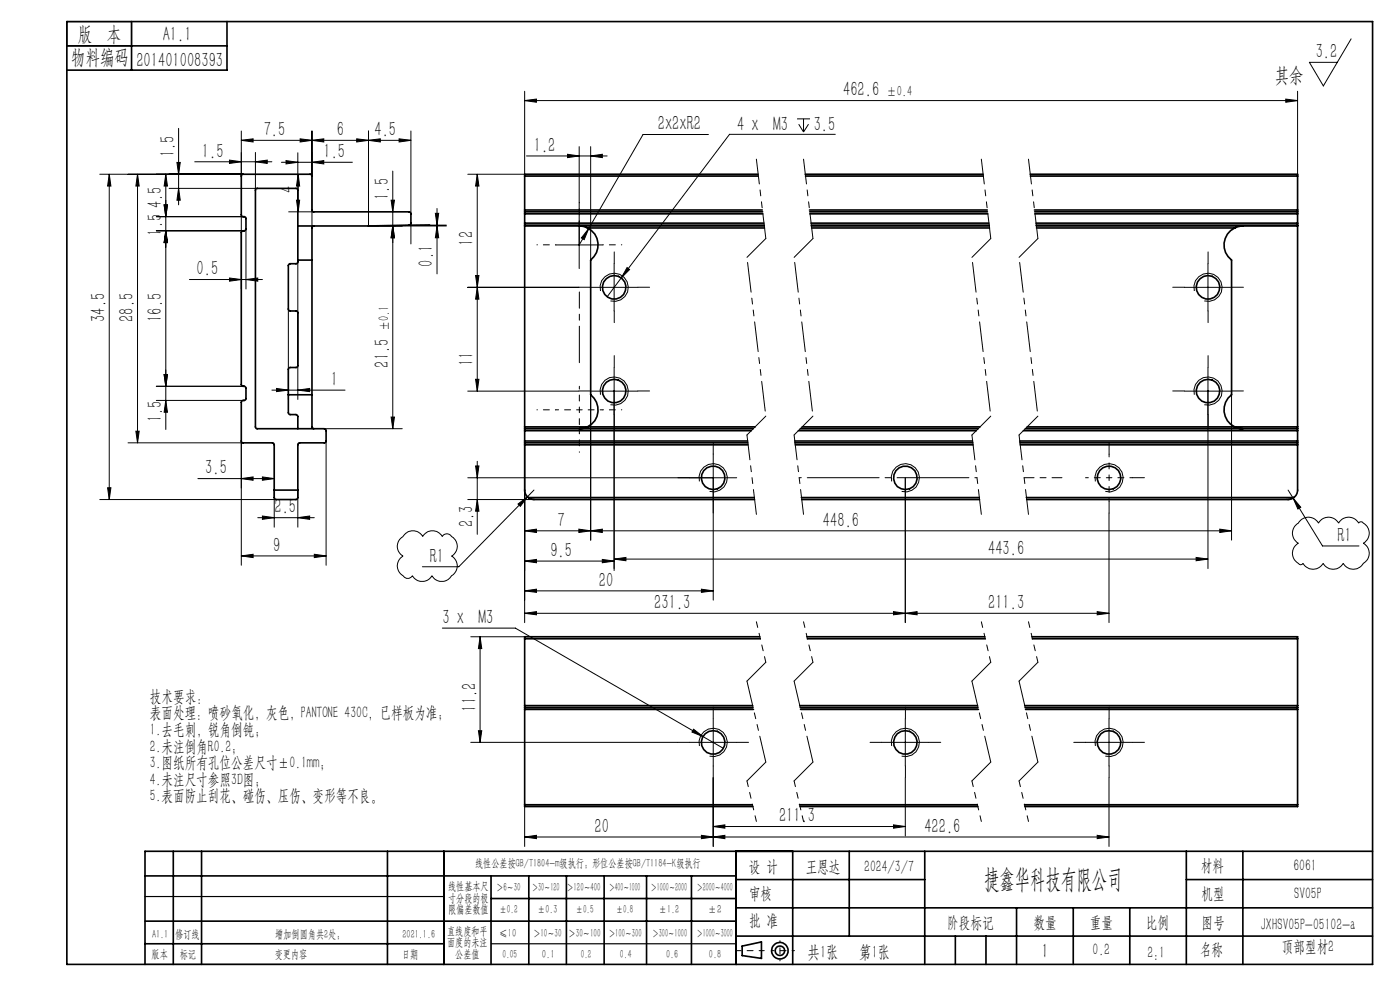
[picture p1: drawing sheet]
<svg xmlns="http://www.w3.org/2000/svg" width="297mm" height="210mm" viewBox="0 0 297 210" stroke-linecap="round" stroke-linejoin="round" font-family="sans-serif">
<g fill="none" stroke="#000" stroke-width=".21">
<path d="M111.3 19.4v18M275.3 19.4v18M286.6 8.2l-5.9 10-2.9-5h5.9M21.2 37h30.4M23.2 37l.3 2.5h-.7zM23.2 37v69M29.2 37l.3 2.5h-.7zM29.2 37v56.9M35.2 37l.3 2.5h-.7zM35.2 37v54.1M35.9 40h18.7M37.5 34.5h.7l-.3 2.5z"/>
<path d="M37.9 40l.3 2.5h-.7zM37.9 27.2v16.3M41.3 34.3h16.4M48.7 34l2.5 .3-2.5 .4zM51.2 29.8l2.5-.4v.7zM51.2 27.8v9.6M54.2 34.3l2.5-.3v.7zM54.2 32.3v8M59.7 34.4h15.1M60.7 34.1l2.5 .3-2.5 .4zM63.2 32.4v7.9M63.3 37v7.9"/>
<path d="M63.3 37l.3 2.5h-.7zM63.7 29.4l2.5 .4-2.5 .3zM66.2 29.8l2.5-.4v.7zM66.2 34.4l2.5-.3v.7zM66.2 27.8v20.6M75.7 29.4l2.5 .4-2.5 .3zM78.2 29.8l2.5-.4v.7zM78.2 27.8v20.1h16.5M83.3 36.3v54.6M84.7 29.4l2.5 .4-2.5 .3zM87.2 27.8v17.6M87.2 29.8h-36"/>
<path d="M99.2 37h12.1M101.2 37l.4 2.5h-.7zM101.2 37v46M111.3 21.3l2.5-.3v.7zM111.3 21.3h164M111.7 33.1h17.1M120.4 32.7l2.5 .4-2.5 .3zM122.9 31.1v25.9M125.3 33.1l2.5-.4v.7zM125.3 31.1v24.1M150.3 28.5h-13.9l-13.5 23.5M169.1 25.2h2.7"/>
<path d="M169.4 26.3l1.1 1.7M170.5 25.2v2.8M171.5 26.3l-1 1.7M177.2 28.5h-22.4l-23 30.4M272.8 21l2.5 .3-2.5 .4zM33.2 46h18.4M33.2 49h18.4M34.8 43.5h.7l-.3 2.5zM35.2 49l.3 2.5h-.7zM40.2 59.3h15.5M48.7 59l2.5 .3-2.5 .3zM51.2 45.5v15.8"/>
<path d="M52.2 59.3l2.5-.3v.6zM52.2 48.5v12.8M61.2 44.9h5.4M62.9 42.5h.7l-.3 2.4zM63.2 55.6v29.1M83 42.5h.7l-.4 2.4zM83.3 47.9l.4 2.5h-.7zM87.2 47.3v4.4M87.2 47.8h7.5M91.2 47.7l-4.4 .1M92.4 45.3h.7l-.4 2.5zM92.7 47.9l.4 2.5h-.7z"/>
<path d="M92.7 44.2v13.9M100.9 58.4h.7l-.4 2.6zM117.9 52h10M124.9 48.5l-1 2.3-.6-.3zM130.3 55.9v10.1M131.8 58.9l-3 4.1M133 56.8l.6 .4-1.8 1.7zM256.3 55.9v10.1M34.8 79.4h.7l-.3 2.5zM61.2 65.5v19.2M99.2 61h23.6M101.2 61l.4 2.5h-.7z"/>
<path d="M125.3 61h10M127.4 61.7a2.99 2.99 0 0 1 2.6-3.7 2.99 2.99 0 0 1 3.3 3.2 2.99 2.99 0 0 1-3.8 2.6M130.3 78v43M251.3 61h10M253.4 61.7a2.99 2.99 0 0 1 2.6-3.7 2.99 2.99 0 0 1 3.2 3.2 2.99 2.99 0 0 1-3.7 2.6M256.3 78v42.6M27.2 93.9h24.4M28.8 91.5h.7l-.3 2.4zM33.2 84.9h18.4M33.2 81.9h18.4M35.2 84.9l.3 2.5h-.7zM51.2 93.5v26.4"/>
<path d="M57.7 82.8h15.5M58.7 82.4l2.5 .4-2.5 .3zM63.2 82.8l2.5-.4v.7zM68.8 90.9h16.5M69.2 93.5v26.4M83 88.5h.7l-.4 2.4zM99.2 83h23.6M100.9 80.5h.7l-.4 2.5zM100.9 98.8h.7l-.4 2.5zM101.2 97.9v15.4M111.3 93.9v38.2M125.3 83h10"/>
<path d="M125.3 83.7v30.9M127.4 83.7a3 3 0 0 1 2.6-3.7 3 3 0 0 1 3.3 3.2 3 3 0 0 1-3.8 2.7M151.3 96.3v31M251.3 83h10M253.4 83.7a3 3 0 0 1 2.6-3.7 3 3 0 0 1 3.3 3.2 3 3 0 0 1-3.8 2.7M261.3 83.7v30.9M21.2 106h37.4M22.8 103.5h.7l-.3 2.5zM42 101.5h16.2M51.2 101.5l2.5-.3v.7zM51.2 117.9l2.5-.3v.7zM51.2 117.9h18"/>
<path d="M54.7 109.8h12M55.7 101.2l2.5 .3-2.5 .4zM55.7 109.5l2.5 .3-2.5 .4zM58.2 104v7.8M63.2 109.8l2.5-.3v.7zM63.2 104v7.8M66.7 117.6l2.5 .3-2.5 .4zM84.8 114.4l.5-.5a2.49 2.49 0 0 1 4.4-.1 2.4 2.4 0 0 1 4.1 0 1.11 1.11 0 0 1 2 0 2.37 2.37 0 0 1 0 4.2 2.47 2.47 0 0 1-.1 4.3 2.38 2.38 0 0 1-4-.2 2.4 2.4 0 0 1-4.2 0 1.25 1.25 0 0 1-2.2-.1 2.37 2.37 0 0 1 .2-4 2.36 2.36 0 0 1-.7-3.6zM99.2 106h14.1M99.2 101.3h57.1M101.2 106l.4 2.4h-.7zM109.9 106.9l2-1.5-1.5 2z"/>
<path d="M111.3 119l2.5-.3v.7zM111.3 112.6l2.5-.4v.8zM111.3 119h19M111.9 105.4l-14.6 14.8h-7.7M113.3 104l-1.4 1.4M122.8 112.2l2.5 .4-2.5 .4zM125.3 112.6l2.5-.4v.8zM127.8 118.7l2.5 .3-2.5 .4zM130.3 118.6l2.5-.4v.7zM130.3 118.6h126M148.4 102.1a3 3 0 0 1 2.6-3.8 3 3 0 0 1 3.3 3.3 3 3 0 0 1-3.8 2.6M189.2 102.1a2.99 2.99 0 0 1 2.6-3.7 2.99 2.99 0 0 1 3.2 3.2 2.99 2.99 0 0 1-3.7 2.6"/>
<path d="M192.1 101.3v30.8M232.4 102.1a2.99 2.99 0 0 1 2.6-3.7 2.99 2.99 0 0 1 3.2 3.2 2.99 2.99 0 0 1-3.7 2.6M235.3 108.9v23.2M253.8 118.2l2.5 .4-2.5 .3zM258.8 112.2l2.5 .4-2.5 .4zM261.3 112.6h-150M273.3 104l1 1.6M274.3 105.6l1.6 2-.6 .4zM274.3 105.6l6.3 10.2h7.7M274.5 105.5a2.05 2.05 0 0 1-1.7 .4M275.8 110.4a2.45 2.45 0 0 1 3.9 .6 2.43 2.43 0 0 1 4.3 0 2.4 2.4 0 0 1 4.2 0 .57 .57 0 0 1 1 0 2.43 2.43 0 0 1 0 4.2 2.53 2.53 0 0 1-.1 4.5 2.47 2.47 0 0 1-4.2-.2 2.43 2.43 0 0 1-4.2 0 2.46 2.46 0 0 1-4.3 0v.1a.69 .69 0 0 1-1.2-.2 2.41 2.41 0 0 1 .2-4.2 2.43 2.43 0 0 1 0-4.2zM93.8 133.2h15.5l44.2 25.5"/>
<path d="M99.9 135.1h11.4M101.8 135.1v22.4M101.8 135.1l.4 2.5h-.7zM111.3 125.3l2.5-.3v.7zM111.3 130.1l2.5-.4v.7zM111.3 125.3h40M148.8 125l2.5 .3-2.5 .4zM189.5 129.7l2.6 .4-2.6 .3zM192.1 130.1l2.5-.4v.7zM232.8 129.7l2.5 .4-2.5 .3zM235.3 130.1h-124M99.9 157.5h43.9"/>
<path d="M101.5 155h.7l-.4 2.5zM146.3 157.5h10M147.1 154.7l2 1.5-2.3-.9zM148.4 158.2a3 3 0 0 1 2.6-3.7 3 3 0 0 1 3.3 3.2 3 3 0 0 1-3.8 2.7M151.3 152.5v10M187 157.5h10.1M189.2 158.2a3 3 0 0 1 2.6-3.7 3 3 0 0 1 3.3 3.3 3 3 0 0 1-3.8 2.6M192.1 152.5v10M230.3 157.5h10M232.4 158.2a3 3 0 0 1 2.7-3.7 3 3 0 0 1 3.2 3.3 3 3 0 0 1-3.8 2.6M235.3 152.5v10M111.3 177.5l2.5-.3v.7z"/>
<path d="M111.3 170.7v8.9M111.3 177.5h124M148.8 177.2l2.5 .3-2.5 .4zM151.3 177.5l2.5-.3v.7zM151.3 175.3l2.5-.3v.7zM151.3 165v14.6M151.3 175.3h40.8M189.5 175l2.6 .3-2.6 .4zM192.1 165v12.3M232.8 177.2l2.5 .3-2.5 .4zM235.3 165v14.6"/>
</g>
<g fill="none" stroke="#000" stroke-width=".35">
<path d="M14.2 4.6h277v200h-277zM14.2 9.7h34M27.9 4.6v10.3M48.2 4.6v10.3h-34M111.3 37.4h49.6M111.3 37.4v7.1M160.8 37h-49.5v.4M170.8 37h37.8M170.9 37.4h37.7M218.5 37h56.8v.4M218.6 37.4h56.7M275.3 37.4v7.1"/>
<path d="M63.2 47.9h15l8.7-.1 .3-.4v-2.1l-.4-.4h-20.4l-.2-.3-.1-7.5-14.6-.1-.3 .3v8.3l.3 .4 .6 .1 .1 .2v2.3l-.3 .4-.6 .1-.1 .2v32.3l.1 .2 .6 .1 .3 .4v2.3l-.1 .2-.7 .2-.2 .3v8.3l.2 .3h6.4l.3 .2 .1 9.9M63.2 47.9l-.1-7.8h-8.8l-.1 50.5 .2 .3h14.4l.4 .4v2.3l-.3 .3h-5.3l-.4 .3v9.8M63.2 47.9v7.3M63.2 55.2l-.1 .6-1.6 .1-.3 .4v9.3l.4 .4h1.3l.3 .3v11.3l-.3 .4h-1.4l-.3 .3v5.4M63.2 55.2h3M66.2 55.2v28.5M66.6 47.9l-.3 .2-.1 .3v6.8M111.3 47.3v.5M111.3 44.9v.5M111.3 44.5v.4M111.3 47.9h50.8M111.3 44.9h50.5"/>
<path d="M111.3 47.3h50.8M111.3 47.8h50.8M111.3 45.4h50.5M111.3 44.5h50.4M111.3 45.4v1.9M111.3 47.8v42.7M122.9 47.9l1 .2 .7 .3M124.6 48.4a4 4 0 0 1 .7 6.8v28.5a4 4 0 0 1 1.4 4.5 4 4 0 0 1-3.8 2.7M124.6 48.4h37.6M171.7 44.5h37.7M171.8 44.9h37.7M171.8 45.4h37.7"/>
<path d="M172 47.3h37.8M172.1 47.9h37.8M172.1 47.8h37.7M172.2 48.4h37.7M219.5 44.5h55.8M219.5 44.9h55.8M219.5 45.4h55.8M219.8 47.3h55.5M219.8 47.8h55.5M219.9 47.9h55.4M219.9 48.4h42M261.9 48.4a4 4 0 0 0-.6 6.8v28.5a4 4 0 0 0-1.4 4.5 4 4 0 0 0 3.8 2.7"/>
<path d="M263.7 47.9l-1.1 .2-.7 .3M275.3 47.3v.5M275.3 44.9v.5M275.3 44.5v.4M275.3 45.4v1.9M275.3 47.8v42.7M61.2 83.7v4l.3 .2h1.3l.3 .2 .1 2.8M61.2 83.7h5M66.2 83.7v6.8l.1 .3 .3 .1M111.3 90.9v.5M111.3 93.5v.4M111.3 93.9v.5"/>
<path d="M111.3 94.4v9.6a2.08 2.08 0 0 0 .8 1.5M111.3 90.5v.4M111.3 93.9h47.3M111.3 90.9h48.5M111.3 91.4h48.1M111.3 93.5h47.3M111.3 90.5h48.9M111.3 94.4h47.4M111.3 91.4v2.1M168.6 93.5h37.7M168.6 93.9h37.8M168.7 94.4h37.7"/>
<path d="M169.4 91.4h37.7M169.8 90.9h37.7M170.2 90.5h37.7M216.3 93.5h59M216.4 93.9h58.9M216.4 94.4h58.9M217.1 91.4h58.2M217.5 90.9h57.8M217.9 90.5h57.4M275.3 90.9v.5M275.3 93.5v.4M275.3 93.9v.5"/>
<path d="M275.3 94.4v9.6a1.97 1.97 0 0 1-.8 1.5M275.3 90.5v.4M275.3 91.4v2.1M58.2 104v.6a1.23 1.23 0 0 0 .4 1.4h4.2a1.41 1.41 0 0 0 .4-1.6v-.4M58.2 104h5M112.1 105.5l1.2 .5h46.8M112.1 105.5h47.9M170 105.5h37.8M170.1 106h37.7M217.7 105.5h56.8M274.5 105.5l-1.2 .5h-55.5M111.3 135.5v14.2"/>
<path d="M111.3 135.5h50M161.2 135.1h-49.9v.4M171.2 135.1h37.7M171.3 135.5h37.7M218.9 135.1h56.4v.4M219 135.5h56.3M275.3 135.5v14.2M111.3 149.7v.4M111.3 150.1v.4M111.3 150.5v20.2M111.3 149.7h48.4M111.3 150.1h48.4"/>
<path d="M111.3 150.5h48.5M169.7 149.7h37.7M169.8 150.1h37.7M169.8 150.5h37.8M217.4 149.7h57.9M217.5 150.1h57.8M217.6 150.5h57.7M275.3 149.7v.4M275.3 150.1v.4M275.3 150.5v20.2M111.3 170.7v.4h48.4M111.3 170.7h48.3"/>
<path d="M169.6 170.7h37.7M169.7 171.1h37.7M217.3 170.7h58M275.3 170.7v.4h-57.9M30.8 195.4h125.4M30.8 185.8h125.4M36.8 180.6v24M42.8 180.6v24M82.2 180.6v24M94.2 180.6v24M104.2 185.8v18.8M104.2 190.6h52"/>
<path d="M112.2 185.8v18.8M120.2 185.8v18.8M128.2 185.8v18.8M137.2 185.8v18.8M146.7 185.8v18.8M156.2 180.6v24M156.2 186.6h40M156.2 198.6h135M156.2 192.6h135M168.2 180.6v24M180.2 180.6v18M196.2 180.6v24"/>
<path d="M202.7 198.6v6M209.2 198.6v6M215.7 192.6v12M227.7 192.6v12M239.7 192.6v12M251.7 186.6h39.5M251.7 180.6v24M263.7 180.6v24M291.2 180.6h-260.4v24M30.8 200.2h63.4M157.4 200.7l4.1-.9v3.5l-4.1-.6z"/>
<circle cx="130.3" cy="61" r="2.5"/>
<circle cx="256.3" cy="61" r="2.5"/>
<circle cx="130.3" cy="83" r="2.5"/>
<circle cx="256.3" cy="83" r="2.5"/>
<circle cx="151.3" cy="101.3" r="2.5"/>
<circle cx="192.1" cy="101.4" r="2.49"/>
<circle cx="235.3" cy="101.4" r="2.5"/>
<circle cx="151.3" cy="157.5" r="2.51"/>
<circle cx="192.1" cy="157.5" r="2.5"/>
<circle cx="235.3" cy="157.5" r="2.51"/>
<circle cx="165.5" cy="201.7" r="1.74"/>
<circle cx="165.5" cy="201.7" r="1"/>
</g>
<path d="M160.5 33.8l2 16.8M170.5 33.8l2 16.8M208.2 33.8l2 16.8M218.2 33.8l2 16.8M158.5 92.3l2 16.8M168.5 92.3l2 16.8M206.2 92.3l2 16.8M216.2 92.3l2 16.8" fill="none" stroke="#000" stroke-width=".21" stroke-dasharray="6.3 1.3 1.3 1.3 1.3 1.3" stroke-dashoffset="1"/>
<g fill="none" stroke="#000" stroke-width=".21" stroke-dasharray="6.3 1.3 1.3 1.3 1.3 1.3">
<path d="M162.5 50.6l-4 4M172.5 50.6l-4 4M210.2 50.6l-4 4M220.2 50.6l-4 4M162.5 88.3l-4 4M172.5 88.3l-4 4M210.2 88.3l-4 4M220.2 88.3l-4 4M162.5 140.5l-4 4M172.5 140.5l-4 4M210.2 140.5l-4 4M220.2 140.5l-4 4"/>
<path d="M162.5 161.7l-4 4M172.5 161.7l-4 4M210.2 161.7l-4 4M220.2 161.7l-4 4"/>
</g>
<path d="M158.5 54.6l4 33.7M168.5 54.6l4 33.7M206.2 54.6l4 33.7M216.2 54.6l4 33.7" fill="none" stroke="#000" stroke-width=".21" stroke-dasharray="6.3 1.3 1.3 1.3 1.3 1.3" stroke-dashoffset="-1.1"/>
<path d="M160.5 131.9l2 8.6M170.5 131.9l2 8.6M208.2 131.9l2 8.6M218.2 131.9l2 8.6M158.5 165.7l2 8.5M168.5 165.7l2 8.5M206.2 165.7l2 8.5M216.2 165.7l2 8.5" fill="none" stroke="#000" stroke-width=".21" stroke-dasharray="6.3 1.3 1.3 1.3 1.3 1.3" stroke-dashoffset="5.1"/>
<path d="M158.5 144.5l4 17.2M168.5 144.5l4 17.2M206.2 144.5l4 17.2M216.2 144.5l4 17.2" fill="none" stroke="#000" stroke-width=".21" stroke-dasharray="6.3 1.3 1.3 1.3 1.3 1.3" stroke-dashoffset=".7"/>
<path d="M162.1 201.7h-6" fill="none" stroke="#000" stroke-width=".21" stroke-dasharray="15.2 1.3 1.3 1.3" stroke-dashoffset="14.1"/>
<path d="M168.5 201.7h-4.8" fill="none" stroke="#000" stroke-width=".21" stroke-dasharray="15.2 1.3 1.3 1.3" stroke-dashoffset="14.7"/>
<path d="M165.5 199.6v4.2" fill="none" stroke="#000" stroke-width=".21" stroke-dasharray="15.2 1.3 1.3 1.3" stroke-dashoffset="15"/>
<path d="M14.2 4.6h13.7v5.1h-13.7zM30.8 190.2h63.4M30.8 204.6h63.4M104.2 200.2h52" fill="none" stroke="#000" stroke-width=".25"/>
<g fill="none" stroke="#000" stroke-width=".21" stroke-dasharray="15.2 1.3 1.3 1.3">
<path d="M130.3 55.9v-2.5M256.3 55.9v-2.5M125.3 60.9h-2.5M130.3 65.9v2.5M130.3 77.9v-2.5M135.3 60.9h2.5M251.3 60.9h-2.5M256.3 77.9v-2.5M256.3 65.9v2.5M261.3 60.9h2.5M125.3 82.9h-2.5M130.3 87.9v2.5"/>
<path d="M135.3 82.9h2.5M151.3 96.3v-2.5M235.3 96.3v-2.5M251.3 82.9h-2.5M256.3 87.9v2.5M261.3 82.9h2.5M146.3 101.3h-2.5M151.3 106.3v2.5M235.3 106.3v2.5M240.3 101.3h2.5M146.3 157.5h-2.5M151.3 152.5v-2.5"/>
<path d="M156.3 157.5h2.5M187.1 157.5h-2.5M192.1 152.5v-2.5M197.1 157.5h2.5M230.3 157.5h-2.5M235.3 152.5v-2.5M240.3 157.5h2.5M151.3 162.5v2.5M192.1 162.5v2.5M235.3 162.5v2.5"/>
</g>
<path d="M169.5 101.3h37.8" fill="none" stroke="#000" stroke-width=".21" stroke-dasharray="15.2 1.3 1.3 1.3" stroke-dashoffset="-1.7"/>
<path d="M122.9 86.9v-5M122.9 86.9h-5M122.9 86.9v5M122.9 86.9h5M235.3 101.3v-5M235.3 101.3h-5M235.3 101.3v5M235.3 101.3h5" fill="none" stroke="#000" stroke-width=".21" stroke-dasharray="15.2 1.3 1.3 1.3" stroke-dashoffset="14.6"/>
<path d="M217.3 101.3h8" fill="none" stroke="#000" stroke-width=".21" stroke-dasharray="15.2 1.3 1.3 1.3" stroke-dashoffset="13.1"/>
<path d="M117.9 51.9h-4M122.9 46.9v-4M127.9 51.9h4M117.9 86.9h-4M122.9 91.9v4M127.9 86.9h4" fill="none" stroke="#000" stroke-width=".21" stroke-dasharray="15.2 1.3 1.3 1.3" stroke-dashoffset="15.1"/>
<path d="M122.9 76.9v-15" fill="none" stroke="#000" stroke-width=".21" stroke-dasharray="15.2 1.3 1.3 1.3" stroke-dashoffset="7.5"/>
<g fill="#000">
<path d="M54.2 34.3l2.5-.3v.7zM48.7 34l2.5 .3-2.5 .4zM66.7 117.6l2.5 .3-2.5 .4zM51.2 117.9l2.5-.3v.7zM189.5 175l2.6 .3-2.6 .4zM151.3 175.3l2.5-.3v.7z"/>
<path d="M60.7 34.1l2.5 .3-2.5 .4zM66.2 34.4l2.5-.3v.7zM58.7 82.4l2.5 .4-2.5 .3zM63.2 82.8l2.5-.4v.7z"/>
<path d="M63.7 29.4l2.5 .4-2.5 .3zM51.2 29.8l2.5-.4v.7zM52.2 59.3l2.5-.3v.6zM48.7 59l2.5 .3-2.5 .3zM55.7 101.2l2.5 .3-2.5 .4zM51.2 101.5l2.5-.3v.7zM63.2 109.8l2.5-.3v.7zM55.7 109.5l2.5 .3-2.5 .4zM75.7 29.4l2.5 .4-2.5 .3zM66.2 29.8l2.5-.4v.7z"/>
<path d="M84.7 29.4l2.5 .4-2.5 .3zM78.2 29.8l2.5-.4v.7zM258.8 112.2l2.5 .4-2.5 .4zM125.3 112.6l2.5-.4v.8z"/>
<path d="M111.3 21.3l2.5-.3v.7zM272.8 21l2.5 .3-2.5 .4z"/>
<path d="M120.4 32.7l2.5 .4-2.5 .3zM125.3 33.1l2.5-.4v.7z"/>
<path d="M34.8 43.5h.7l-.3 2.5zM35.2 49l.3 2.5h-.7zM35.2 49l.3 2.5h-.7zM34.8 79.4h.7l-.3 2.5zM83.3 47.9l.4 2.5h-.7zM83 88.5h.7l-.4 2.4zM100.9 98.8h.7l-.4 2.5zM101.2 106l.4 2.4h-.7z"/>
<path d="M62.9 42.5h.7l-.3 2.4zM63.3 37l.3 2.5h-.7zM83.3 47.9l.4 2.5h-.7zM83 42.5h.7l-.4 2.4z"/>
<path d="M92.4 45.3h.7l-.4 2.5zM92.7 47.9l.4 2.5h-.7z"/>
<path d="M133 56.8l-1.2 2.1 1.8-1.7zM124.9 48.5l-1.6 2 .6 .3zM192.1 130.1l2.5-.4v.7zM232.8 129.7l2.5 .4-2.5 .3zM109.9 106.9l.5 .5 1.5-2zM274.3 105.6l1 2.4 .6-.4zM147.1 154.7l-.3 .6 2.3 .9z"/>
<path d="M28.8 91.5h.7l-.3 2.4zM29.2 37l.3 2.5h-.7zM37.9 40l.3 2.5h-.7zM37.5 34.5h.7l-.3 2.5zM34.8 43.5h.7l-.3 2.5zM35.2 37l.3 2.5h-.7zM35.2 84.9l.3 2.5h-.7zM34.8 79.4h.7l-.3 2.5zM22.8 103.5h.7l-.3 2.5zM23.2 37l.3 2.5h-.7zM100.9 80.5h.7l-.4 2.5zM101.2 61l.4 2.5h-.7zM100.9 58.4h.7l-.4 2.6zM101.2 37l.4 2.5h-.7z"/>
<path d="M127.8 118.7l2.5 .3-2.5 .4zM111.3 119l2.5-.3v.7zM122.8 112.2l2.5 .4-2.5 .4zM111.3 112.6l2.5-.4v.8z"/>
<path d="M130.3 118.6l2.5-.4v.7zM253.8 118.2l2.5 .4-2.5 .3z"/>
<path d="M148.8 125l2.5 .3-2.5 .4zM111.3 125.3l2.5-.3v.7zM189.5 129.7l2.6 .4-2.6 .3zM111.3 130.1l2.5-.4v.7z"/>
<path d="M101.5 155h.7l-.4 2.5zM101.8 135.1l.4 2.5h-.7z"/>
<path d="M148.8 177.2l2.5 .3-2.5 .4zM111.3 177.5l2.5-.3v.7z"/>
<path d="M151.3 177.5l2.5-.3v.7zM232.8 177.2l2.5 .3-2.5 .4z"/>
</g>
<text font-size="5.6" x="208.8" y="188.3">捷鑫华科技有限公司</text>
<g font-size="4.4">
<text x="16.5" y="8.6">版 本</text>
<text x="34.5" y="8.6">A1.1</text>
<text x="15.1" y="13.7">物料编码</text>
<text x="28.9" y="14.2">201401008393</text>
<text x="270.5" y="17.3">其余</text>
<text x="279.1" y="12.3">3.2</text>
<text x="178.9" y="20.5">462.6</text>
<text x="55.9" y="28.9">7.5</text>
<text x="71.5" y="28.9">6</text>
<text x="79.4" y="28.9">4.5</text>
<text x="139.6" y="27.6">2x2xR2</text>
<text x="156.4" y="27.8">4 x M3</text>
<text x="172.6" y="27.8">3.5</text>
<text x="37" y="33.3" transform="rotate(-90 37 33.3)">1.5</text>
<text x="42.8" y="33.4">1.5</text>
<text x="68.6" y="33.5">1.5</text>
<text x="113.3" y="32.2">1.2</text>
<text x="62.4" y="40.9" transform="rotate(-90 62.4 40.9)">4</text>
<text x="34.3" y="44.1" transform="rotate(-90 34.3 44.1)">4.5</text>
<text x="82.5" y="42.4" transform="rotate(-90 82.5 42.4)">1.5</text>
<text x="34.3" y="50" transform="rotate(-90 34.3 50)">1.5</text>
<text x="100.4" y="52.1" transform="rotate(-90 100.4 52.1)">12</text>
<text x="41.7" y="58.4">0.5</text>
<text x="91.8" y="56.5" transform="rotate(-90 91.8 56.5)">0.1</text>
<text x="22.3" y="68.3" transform="rotate(-90 22.3 68.3)">34.5</text>
<text x="28.3" y="68.3" transform="rotate(-90 28.3 68.3)">28.5</text>
<text x="34.3" y="68.3" transform="rotate(-90 34.3 68.3)">16.5</text>
<text x="82.5" y="78" transform="rotate(-90 82.5 78)">21.5</text>
<text x="100.4" y="77.6" transform="rotate(-90 100.4 77.6)">11</text>
<text x="70.2" y="81.8">1</text>
<text x="34.3" y="89.6" transform="rotate(-90 34.3 89.6)">1.5</text>
<text x="43.5" y="100.6">3.5</text>
<text x="58.2" y="108.9">2.5</text>
<text x="100.4" y="111.8" transform="rotate(-90 100.4 111.8)">2.3</text>
<text x="118.3" y="111.7">7</text>
<text x="174.6" y="111.7">448.6</text>
<text x="58" y="117">9</text>
<text x="91.2" y="119.3">R1</text>
<text x="116.8" y="118.1">9.5</text>
<text x="209.6" y="117.7">443.6</text>
<text x="283.7" y="114.9">R1</text>
<text x="127" y="124.4">20</text>
<text x="138.8" y="129.2">231.3</text>
<text x="209.6" y="129.2">211.3</text>
<text x="93.9" y="132.4">3 x M3</text>
<text x="101" y="150.9" transform="rotate(-90 101 150.9)">11.2</text>
<text x="126.2" y="176.7">20</text>
<text x="165.3" y="174.4">211.3</text>
<text x="196.1" y="176.7">422.6</text>
<text x="221" y="203.2">1</text>
</g>
<g font-size="3.8">
<text x="171.3" y="203.2">共1张</text>
<text x="182.3" y="203.2">第1张</text>
</g>
<g font-size="3.5">
<text x="31.8" y="148.8">技术要求：</text>
<text x="31.8" y="152.4">表面处理：喷砂氧化，灰色，PANTONE 430C，已样板为准；</text>
<text x="31.8" y="155.9">1.去毛刺，锐角倒钝；</text>
<text x="31.8" y="159.4">2.未注倒角R0.2；</text>
<text x="31.8" y="163">3.图纸所有孔位公差尺寸±0.1mm；</text>
<text x="31.8" y="166.5">4.未注尺寸参照3D图；</text>
<text x="31.8" y="170">5.表面防止刮花、碰伤、压伤、变形等不良。</text>
<text x="158.9" y="184.9">设 计</text>
<text x="170.9" y="184.9">王恩达</text>
<text x="183.4" y="184.9">2024/3/7</text>
<text x="254.7" y="184.7">材料</text>
<text x="274.4" y="184.7">6061</text>
<text x="158.9" y="190.8">审核</text>
<text x="254.9" y="190.7">机型</text>
<text x="274.6" y="190.8">SV05P</text>
<text x="158.9" y="196.5">批 准</text>
<text x="200.9" y="196.9">阶段标记</text>
<text x="219.3" y="196.9">数量</text>
<text x="231.2" y="196.9">重量</text>
<text x="243.1" y="196.9">比例</text>
<text x="254.9" y="196.9">图号</text>
<text x="267.4" y="197.3">JXHSV05P-05102-a</text>
<text x="231.8" y="202.5">0.2</text>
<text x="243.4" y="203.2">2:1</text>
<text x="254.5" y="202.5">名称</text>
<text x="271.9" y="201.8">顶部型材2</text>
</g>
<g font-size="3.1">
<text x="188.1" y="20.5">±0.4</text>
<text x="82.5" y="70.3" transform="rotate(-90 82.5 70.3)">±0.1</text>
</g>
<g font-size="2.5">
<text x="100.8" y="184">线性公差按GB/T1804-m级执行；形位公差按GB/T1184-K级执行</text>
<text x="95.1" y="188.8">线性基本尺</text>
<text x="95.1" y="191.3">寸分段的极</text>
<text x="105.3" y="189.1">＞6～30</text>
<text x="112.9" y="189.1">＞30～120</text>
<text x="120.2" y="188.9">＞120～400</text>
<text x="129.2" y="188.9">＞400～1000</text>
<text x="138.1" y="189.1">＞1000～2000</text>
<text x="147.8" y="189.1">＞2000～4000</text>
<text x="95.1" y="193.8">限偏差数值</text>
<text x="105.9" y="193.8">±0.2</text>
<text x="114.1" y="193.8">±0.3</text>
<text x="122.2" y="193.8">±0.5</text>
<text x="130.7" y="193.8">±0.8</text>
<text x="139.8" y="193.8">±1.2</text>
<text x="150.2" y="193.8">±2</text>
<text x="32.2" y="203.2">版本</text>
<text x="32.3" y="199">A1.1</text>
<text x="37.2" y="199">修订线</text>
<text x="38.1" y="203.2">标记</text>
<text x="58.3" y="203.2">变更内容</text>
<text x="58.4" y="199">增加倒圆角共2处；</text>
<text x="85.3" y="203.2">日期</text>
<text x="85.4" y="199">2021.1.6</text>
<text x="94.8" y="198.3">直线度和平</text>
<text x="94.8" y="200.7">面度的未注</text>
<text x="96.6" y="203.2">公差值</text>
<text x="105.9" y="198.7">≤10</text>
<text x="106.6" y="203.2">0.05</text>
<text x="113.2" y="198.7">＞10～30</text>
<text x="115" y="203.2">0.1</text>
<text x="120.6" y="198.7">＞30～100</text>
<text x="123.2" y="203.2">0.2</text>
<text x="129.1" y="198.7">＞100～300</text>
<text x="131.5" y="203.2">0.4</text>
<text x="138.4" y="198.7">＞300～1000</text>
<text x="141.3" y="203.2">0.6</text>
<text x="147.8" y="198.7">＞1000～3000</text>
<text x="150.4" y="203.2">0.8</text>
</g>
</svg>
